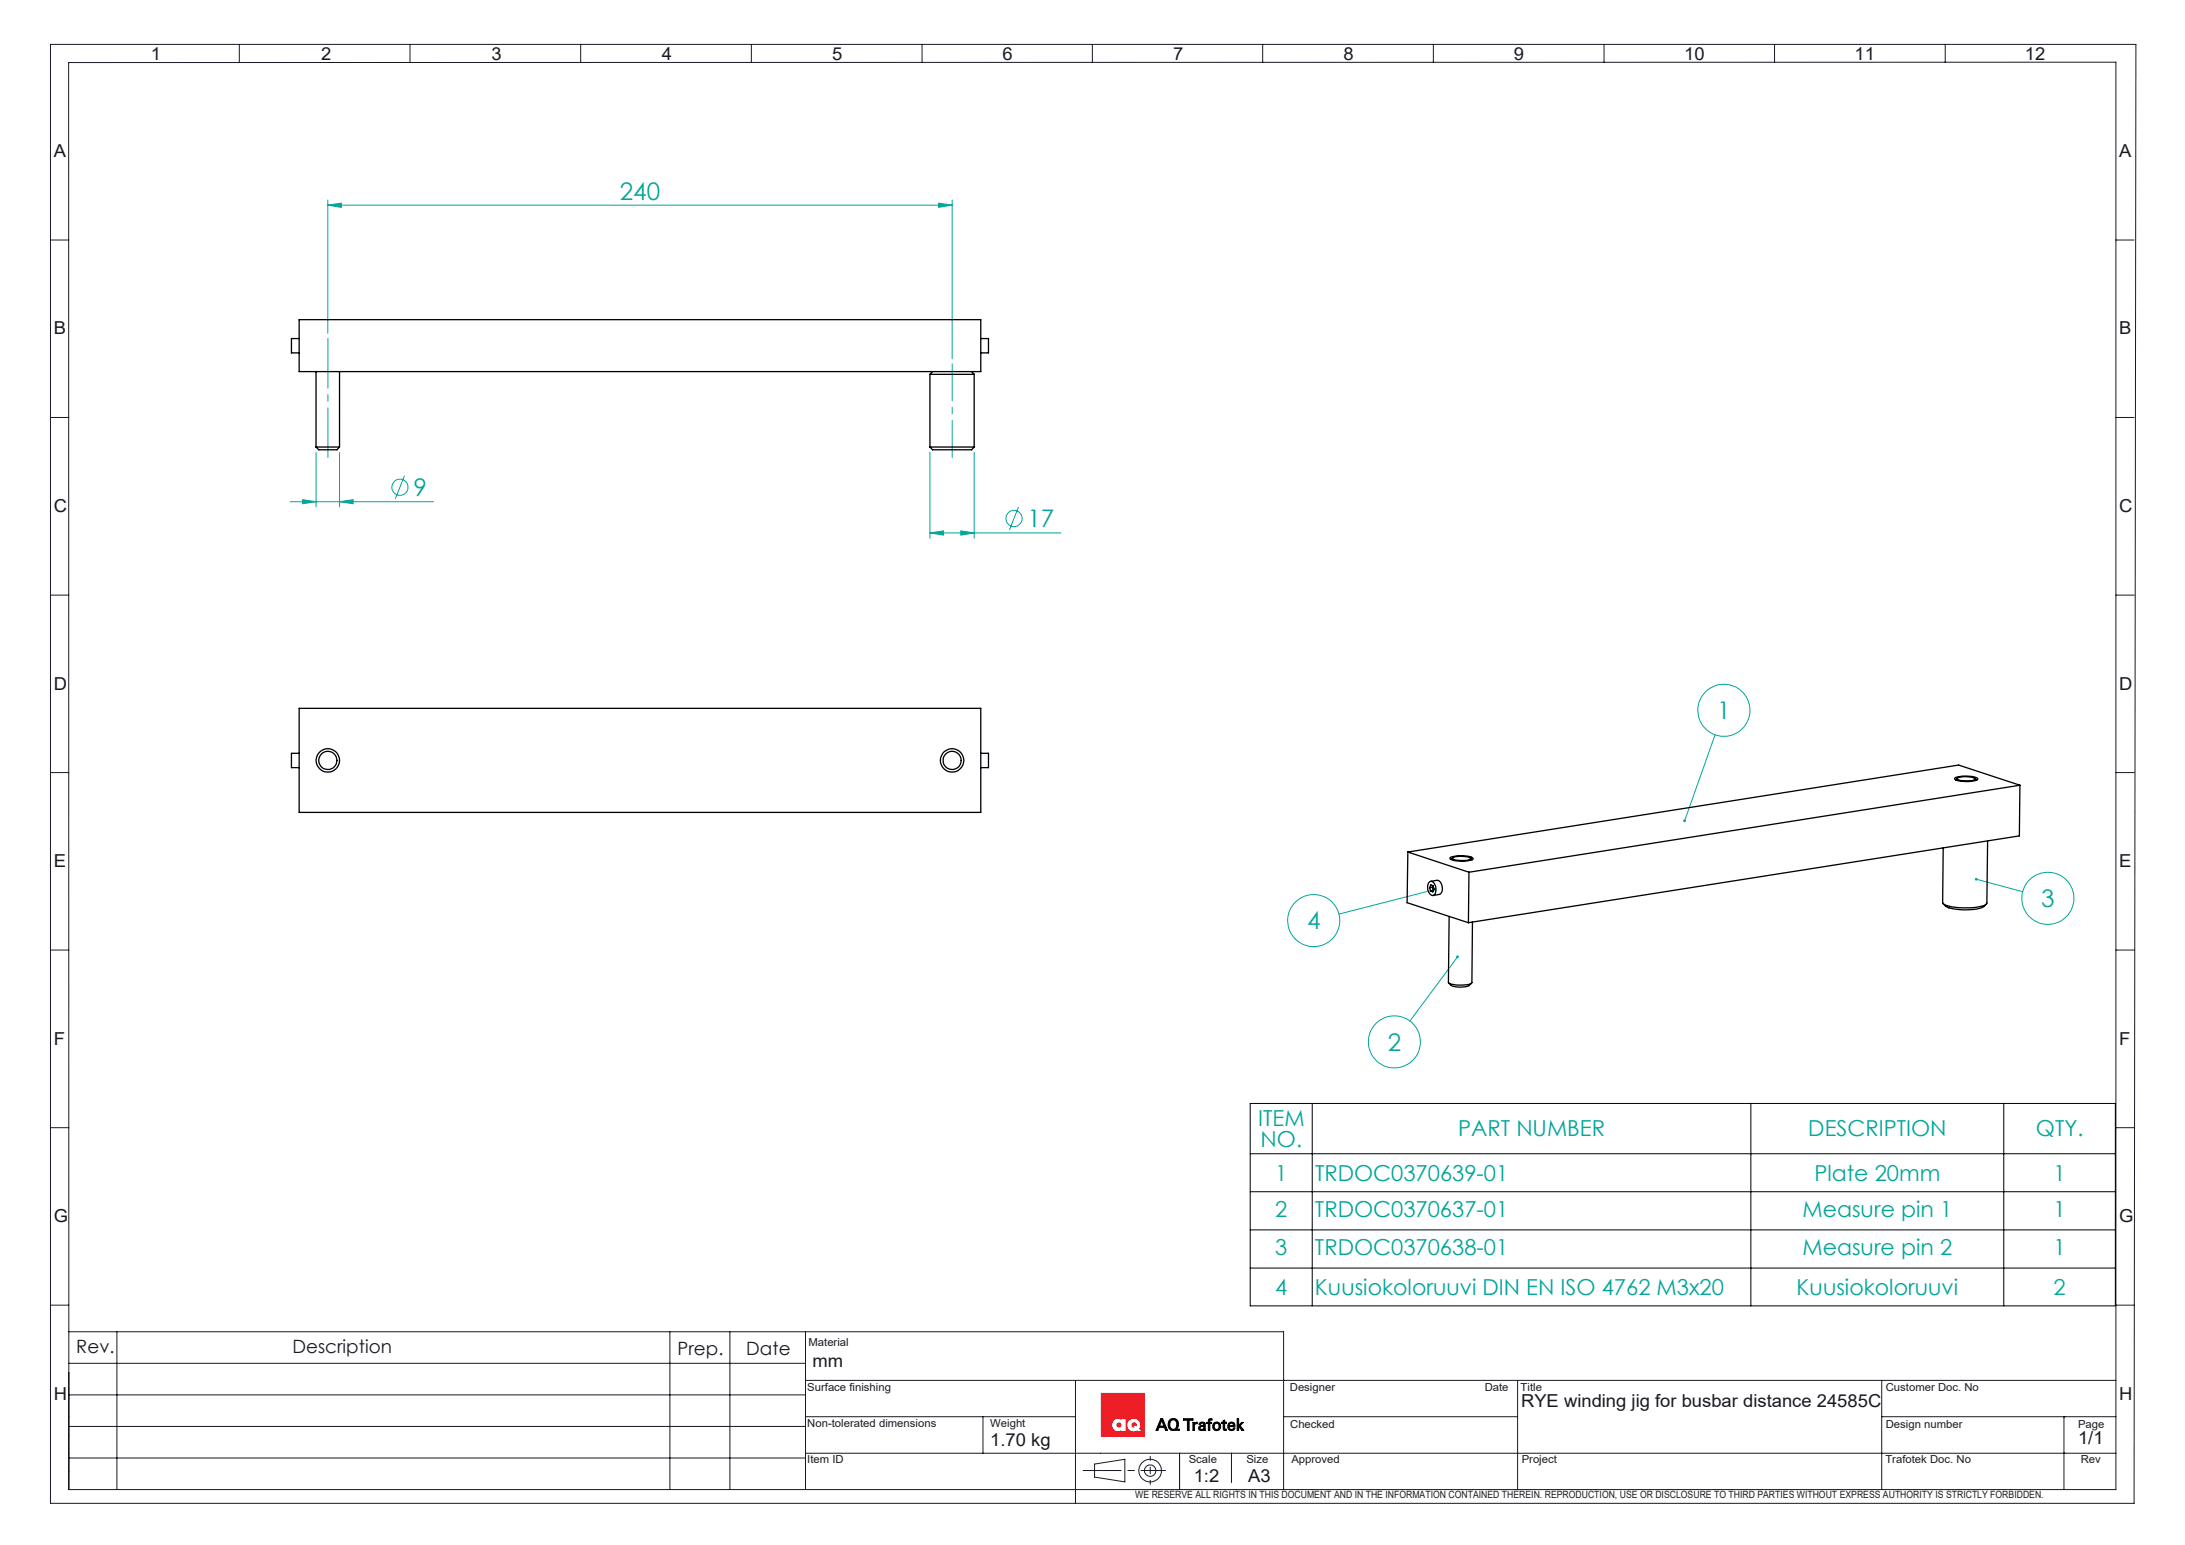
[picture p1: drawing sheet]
<svg xmlns="http://www.w3.org/2000/svg" width="420mm" height="297mm" viewBox="0 0 420 297" stroke-linecap="round" stroke-linejoin="round" font-family="sans-serif">
<g fill="none" stroke="#000" stroke-width=".19">
<path d="M223.1 272.7h.4l.9 2.3h-.4l-.2-.6h-1l-.2 .6h-.4zM223.3 273l.4 1.1h-.8zM224.8 273a1.05 1.05 0 0 1 1.3-.1 1.05 1.05 0 0 1 .4 1.3l-.4 .5h.6v.3h-.9a1.08 1.08 0 0 1-1.1-.4 1.08 1.08 0 0 1-.1-1.2zM225 273.2a.73 .73 0 0 1 1-.1 .73 .73 0 0 1 .2 1 .69 .69 0 0 1-.9 .6 .69 .69 0 0 1-.4-.9zM227.5 272.7h1.8v.3h-.7v2h-.4v-2h-.7zM229.3 273.4h.3v.3l.6-.3v.3h-.4l-.2 .2v1.1h-.3zM230.6 273.5l.6-.1 .4 .2 .1 1.4h-.3v-.3a.55 .55 0 0 1-.7 .3 .55 .55 0 0 1-.3-.8 .55 .55 0 0 1 .7-.2h.2a.29 .29 0 0 0-.2-.5 .29 .29 0 0 0-.3 .3h-.3zM230.7 274.4l.1-.1a.31 .31 0 0 1 .6 0 .32 .32 0 0 1-.4 .5l-.3-.2zM232.4 272.8l.6-.1v.3h-.4v.4h.3v.2h-.3v1.4h-.3v-1.4h-.3v-.2h.3zM233.3 273.6a.79 .79 0 0 1 1.2 .1 .79 .79 0 0 1-.3 1.2 .79 .79 0 0 1-1.1-.5v-.4zM233.6 273.7a.57 .57 0 0 1 .7 .4 .57 .57 0 0 1-.4 .7 .61 .61 0 0 1-.5-.5 .61 .61 0 0 1 .2-.6zM235.1 273.1l.3-.1v.4h.4v.2h-.4v1l.4 .1v.3h-.5l-.2-.3v-1.1h-.3v-.2h.3z"/>
<path d="M236.1 273.6a.71 .71 0 0 1 .9-.2 .71 .71 0 0 1 .4 .8h-1.1a.44 .44 0 0 0 .3 .6 .44 .44 0 0 0 .5-.3h.3a.75 .75 0 0 1-1.1 .4 .75 .75 0 0 1-.2-1.1zM236.4 273.8l.1-.2a.37 .37 0 0 1 .5 0 .37 .37 0 0 1 .1 .4h-.8zM237.8 272.7h.3v1.3l.6-.6h.3l-.6 .7 .7 .9h-.4l-.6-.9v.9h-.3z"/>
</g>
<g fill="none" stroke="#191924" stroke-width=".19">
<path d="M9.7 8.5h400.9l-.4 280.5h-400.5zM13.2 12h393.5v274.3h-393.5zM46 8.5v3.5M78.8 8.5v3.5M111.6 8.5v3.5M144.4 8.5v3.5M177.2 8.5v3.5M210 8.5v3.5M242.7 8.5v3.5M275.5 8.5v3.5M308.3 8.5v3.5M341.1 8.5v3.5"/>
<path d="M373.9 8.5v3.5M9.7 46.1h3.5M406.7 46.1h3.5M9.7 80.3h3.5M406.7 80.3h3.5M9.7 114.4h3.5M406.7 114.4h3.5M9.7 148.5h3.5M406.7 148.5h3.5M9.7 182.6h3.5M406.7 182.6h3.5M9.7 216.8h3.5"/>
<path d="M406.7 216.8h3.5M9.7 250.9h3.5M13.2 256h233.5v30.3M22.5 256v30.3M128.8 256v30.3M140.3 256v30.3M154.8 256v30.3M406.7 250.9h3.5M13.2 274.2h141.6M13.2 268.1h141.6M13.2 262.1h141.6M154.8 265.4h251.9"/>
<path d="M154.8 279.4h251.9M154.8 272.3h51.9M188.9 272.3v7.1M206.7 265.4v23.6M226.7 279.4v6.9M236.7 279.4v5.6M246.7 272.3h45M291.7 265.4v20.9M361.7 272.3h45M361.7 265.4v20.9M396.7 272.3h.1M396.7 279.4h.1"/>
<path d="M396.7 272.3v14M13.2 280.3h141.6M210.4 281.4l5.8-.9v4.4l-5.8-1z"/>
<circle cx="221.1" cy="282.7" r="1.1"/>
<circle cx="221.1" cy="282.7" r="2.17"/>
</g>
<g fill="none" stroke="#ed1c24" stroke-width=".19">
<path d="M211.7 267.9h8.3v8.2h-8.3zM217.6 273.6a.55 .55 0 0 1 .7-.1 .55 .55 0 0 1 .2 .7l-.2-.1h-.4l.2 .3a.53 .53 0 0 1-.5-.2 .53 .53 0 0 1 0-.6z"/>
<circle cx="215.1" cy="273.9" r=".49"/>
</g>
<path d="M214 273.3a1.06 1.06 0 0 1 1.5-.3v-.1h.8v2.2h-.8v-.3a1.1 1.1 0 0 1-1.4-.1 1.1 1.1 0 0 1-.1-1.4zM218.9 274.6a1.18 1.18 0 0 0-.5-1.8 1.18 1.18 0 0 0-1.6 1 1.18 1.18 0 0 0 1.3 1.3l.5-.1" fill="none" stroke="#fff" stroke-width=".19"/>
<path d="M208.2 282.7h15.8" fill="none" stroke="#191924" stroke-width=".19" stroke-dasharray="15.2 1.3 1.3 1.3" stroke-dashoffset="7.9"/>
<path d="M221.1 279.9v5.5" fill="none" stroke="#191924" stroke-width=".19" stroke-dasharray="15.2 1.3 1.3 1.3" stroke-dashoffset="14.4"/>
<path d="M218.9 274.6l.4 .5h-.6l-.1-.1" fill="none" stroke="#808080" stroke-width=".19"/>
<path d="M237.8 272.7v2.3h.3v-.9l.6 .9h.4l-.7-.9 .6-.7h-.3l-.6 .6v-1.3zM236.3 273.5a.82 .82 0 0 0-.2 1.2 .82 .82 0 0 0 1.2 0l.1-.2h-.3l-.3 .3h-.3l-.2-.6h1.1a.71 .71 0 0 0-.3-.7 .71 .71 0 0 0-.8 0zM236.4 273.7l.5-.1 .2 .4h-.8zM235.1 273.1v.3h-.3v.2h.3v1.2l.2 .2h.4l.1-.3h-.4v-1.1h.4v-.2h-.4v-.4zM233.5 273.8l.1-.2a.56 .56 0 0 1 .7 .6 .56 .56 0 0 1-.7 .5l-.2-.4zM233.3 273.6a.83 .83 0 0 0 .3 1.4 .83 .83 0 0 0 1.1-.9 .83 .83 0 0 0-1.2-.6zM232.3 272.8v.6h-.3v.2h.3v1.4h.3v-1.4h.3v-.2h-.3v-.3l.4-.1v-.3zM230.6 273.5l-.1 .3h.3l.1-.2h.4a.25 .25 0 0 1 0 .4 .25 .25 0 0 1-.3 0h-.1a.51 .51 0 0 0-.4 .8 .51 .51 0 0 0 .9-.1v.3h.3l-.1-1.4-.4-.2zM230.7 274.4l.7-.2-.1 .5-.4 .1a.26 .26 0 0 1-.2-.2 .26 .26 0 0 1 0-.2zM229.3 273.4v1.6h.3v-1l.2-.3h.4v-.3l-.4 .1-.2 .2v-.3zM227.5 272.7v.3h.7v2h.4v-2h.7v-.3zM225.1 273.1a.76 .76 0 0 1 .9 .1 .76 .76 0 0 1 .2 .9 .69 .69 0 0 1-.9 .6 .69 .69 0 0 1-.4-.9zM224.8 273a1.16 1.16 0 0 0-.3 1.2 1.16 1.16 0 0 0 1 .8h1.2v-.3h-.6a1.12 1.12 0 0 0 .3-1.5 1.12 1.12 0 0 0-1.4-.4zM223.3 273l.4 1.1h-.8zM223.1 272.7l-.9 2.3h.4l.2-.6h1l.2 .6h.4l-.9-2.3z" fill-rule="evenodd" fill="#000"/>
<path d="M214.2 273a1.07 1.07 0 0 1 1.3 0v-.1h.8v2.2h-.8v-.3a1.12 1.12 0 0 1-1.5-.2 1.12 1.12 0 0 1 .2-1.6zM211.7 267.9v8.2h8.3v-8.2zM217 273.2a1.2 1.2 0 0 1 1.6-.2 1.2 1.2 0 0 1 .3 1.6l.4 .5h-.6l-.1-.1a1.2 1.2 0 0 1-1.6-.2 1.2 1.2 0 0 1 0-1.6zM214.6 273.9a.5 .5 0 0 0 1 0 .5 .5 0 0 0-1 0zM217.6 273.5v.1a.51 .51 0 0 0 0 .6 .51 .51 0 0 0 .5 .2l-.2-.3h.4l.2 .1v-.3l-.1-.3a.5 .5 0 0 0-.8-.1z" fill-rule="evenodd" fill="#ed1c24"/>
<path d="M214.6 273.9a.5 .5 0 0 1 1 0 .5 .5 0 0 1-1 0zM214.2 273a1.12 1.12 0 0 0-.2 1.6 1.12 1.12 0 0 0 1.5 .2v.3h.8v-2.2h-.8v.1a1.03 1.03 0 0 0-1.3 0zM217.6 273.5h.1a.55 .55 0 0 1 .7 0 .55 .55 0 0 1 .1 .7l-.2-.1h-.4l.2 .3h-.3a.55 .55 0 0 1-.2-.9zM217 273.2a1.2 1.2 0 0 0 0 1.5 1.2 1.2 0 0 0 1.6 .3l.1 .1h.6l-.4-.5a1.2 1.2 0 0 0-.3-1.6 1.2 1.2 0 0 0-1.6 .2z" fill-rule="evenodd" fill="#fff"/>
<g fill="none" stroke="#00a599" stroke-width=".19">
<path d="M63 39.4l2.6-.4v.9zM63 38.4v25.7M63 39.4h120M180.4 39l2.6 .4-2.6 .5zM183 38.4v30.6M55.8 96.4h27.5M58.2 96.1l2.5 .3-2.5 .4zM60.7 87v10.4M65.3 96.4l2.6-.3v.7zM65.3 87v10.4M77.8 91.4l-1.8 4.5M178.8 87v16.5"/>
<path d="M187.3 87v16.5M195.8 97.4l-1.8 4.5M178.8 102.4l2.6-.3v.8zM178.8 102.4h25.1M184.7 102.1l2.6 .3-2.6 .5zM329.7 141.2l-5.9 16.6M275.8 171l-18.4 4.7M379.9 169l8.9 2.4M280.2 183.9l-9.2 12.4"/>
<circle cx="76.9" cy="93.7" r="1.56"/>
<circle cx="194.9" cy="99.7" r="1.56"/>
<circle cx="331.4" cy="136.5" r="5"/>
<circle cx="252.5" cy="177" r="5"/>
<circle cx="393.6" cy="172.7" r="5"/>
<circle cx="268" cy="200.3" r="5"/>
</g>
<path d="M240.3 212.1h166.3v38.9h-166.3zM252.2 212.1v38.9M336.5 212.1v38.9M385.2 212.1v38.9M240.3 229.1h166.3M240.3 236.4h166.3M240.3 221.8h166.3M240.3 243.8h166.3" fill="none" stroke="#000" stroke-width=".19"/>
<path d="M63 87.9v-22.8" fill="none" stroke="#00a599" stroke-width=".19" stroke-dasharray="15.2 1.3 1.3 1.3" stroke-dashoffset="5.7"/>
<path d="M183 87.9v-18" fill="none" stroke="#00a599" stroke-width=".19" stroke-dasharray="15.2 1.3 1.3 1.3" stroke-dashoffset="8.1"/>
<g fill="#00a599">
<path d="M323.6 157.6v.4l.2-.2-.1 .2a.27 .27 0 0 0 .4-.3 .27 .27 0 0 0-.5-.1zM379.6 168.9l.3 .1-.3-.1a.25 .25 0 0 0 .3 .4 .25 .25 0 0 0 .2-.4 .25 .25 0 0 0-.4-.1zM280 183.7a.26 .26 0 0 0-.1 .4 .26 .26 0 0 0 .4 0 .26 .26 0 0 0 0-.4l-.1 .2 .1-.2zM275.7 170.8a.27 .27 0 0 0 0 .4 .27 .27 0 0 0 .4-.3l-.3 .1 .3-.1-.1-.1z"/>
<path d="M63 39.4l2.6-.4v.9zM180.4 39l2.6 .4-2.6 .5zM178.8 102.4l2.6-.3v.8zM184.7 102.1l2.6 .3-2.6 .5z"/>
<path d="M58.2 96.1l2.5 .3-2.5 .4zM65.3 96.4l2.6-.3v.7z"/>
</g>
<g fill="none" stroke="#000" stroke-width=".25">
<path d="M57.5 65.1h-1.5v2.7h1.5M57.5 61.5h131v9.9h-131zM60.7 71.4v14.5M65.3 71.4v14.5M178.8 72h8.5M178.8 72v13.9M179.2 71.4l-.4 .6M186.8 71.4l.5 .6M187.3 72v13.9M188.5 65.1h1.5v2.7h-1.5M60.7 85.9h4.6M60.7 85.9l.6 .6h3.5l.5-.6"/>
<path d="M178.8 85.9h8.5M178.8 85.9l.4 .6h7.6l.5-.6M57.5 136.2h131v20h-131zM57.5 144.8h-1.5v2.8h1.5M188.5 144.8h1.5v2.8h-1.5M375.8 149.5a6.1 6.1 0 0 1 4.4 .1v.2a4.4 4.4 0 0 1-3.3 .4l-1-.3-.2-.2zM376.2 149.6a4.3 4.3 0 0 1 3.5 .1 1.44 1.44 0 0 1-1.6 .4l-1.3-.1-.5-.1zM376.2 149.6l-.3 .3M379.6 149.6l.4 .4M388.3 151l-105.9 16.7M388.3 151l-.1 9.7-105.9 16.7M388.3 151l-11.8-3.9-105.9 16.7"/>
<path d="M270.6 163.8l11.8 3.9M270.6 163.8l-.1 9.7 11.8 3.9M274.6 169.7a.68 .68 0 0 1 .8-.2 .68 .68 0 0 1 .4 .6l.2 .7a.88 .88 0 0 1-.8 1.3 1.86 1.86 0 0 1-.6-2.4zM274.8 170.6l.2 .7M275 169.4l1.2-.2a1.64 1.64 0 0 1 .8 2.5l-.4 .2-1.2 .3M275.3 170.6l.2 .6-.5 .1M275.3 170.6h-.5M275.4 170.2l.3 .7-.3 .5-.4-.1M275.4 170.2l-.4-.1-.2 .5M275.4 170.2l-.1 .4M278.6 176.2l-.2 12.6a3.6 3.6 0 0 0 2.7 .6l1.3-.2 .5-.3 .1-11.6M278.8 164.8a6.1 6.1 0 0 1 4.3 .2l.1 .1a2.78 2.78 0 0 1-2.4 .5l-1.7-.3-.4-.2z"/>
<path d="M279.2 164.9l-.3 .3M279.3 164.8a4.9 4.9 0 0 1 3.4 .2v.1a4.7 4.7 0 0 1-3.5 0zM282.4 167.7l-.1 9.7M282.6 165l.4 .3M373.5 173.7l.5 .5a10.5 10.5 0 0 0 6.4 .5 2.07 2.07 0 0 0 1.4-.9M382.1 161.6l-.2 12a1.54 1.54 0 0 1-1.5 .7 12.3 12.3 0 0 1-6.8-.5l-.2-.3 .1-10.5M278.5 188.9a2.78 2.78 0 0 0 2.8 .8l1.1-.2 .5-.5"/>
<circle cx="63" cy="146.2" r="1.76"/>
<circle cx="63" cy="146.2" r="2.25"/>
<circle cx="183" cy="146.2" r="1.75"/>
<circle cx="183" cy="146.2" r="2.25"/>
</g>
<g font-size="4.7" fill="#00a599">
<text x="119.1" y="38.4">240</text>
<text x="79.5" y="95.4">9</text>
<text x="197.5" y="101.4">17</text>
<text x="330.1" y="138.2">1</text>
<text x="251.2" y="178.6">4</text>
<text x="392.4" y="174.4">3</text>
<text x="266.7" y="202">2</text>
</g>
<g font-size="4.2" fill="#00a599">
<text x="241.8" y="216.4">ITEM</text>
<text x="242.3" y="220.5">NO.</text>
<text x="280.3" y="218.5">PART NUMBER</text>
<text x="347.6" y="218.5">DESCRIPTION</text>
<text x="391.3" y="218.5">QTY.</text>
<text x="245.1" y="226.9">1</text>
<text x="252.8" y="226.9">TRDOC0370639-01</text>
<text x="348.8" y="226.9">Plate 20mm</text>
<text x="394.7" y="226.9">1</text>
<text x="245.1" y="233.9">2</text>
<text x="252.8" y="233.9">TRDOC0370637-01</text>
<text x="346.5" y="233.9">Measure pin 1</text>
<text x="394.7" y="233.9">1</text>
<text x="245.1" y="241.2">3</text>
<text x="252.8" y="241.2">TRDOC0370638-01</text>
<text x="346.5" y="241.2">Measure pin 2</text>
<text x="394.7" y="241.2">1</text>
<text x="245.1" y="248.9">4</text>
<text x="252.8" y="248.9">Kuusiokoloruuvi DIN EN ISO 4762 M3x20</text>
<text x="345.3" y="248.9">Kuusiokoloruuvi</text>
<text x="394.7" y="248.9">2</text>
</g>
<g font-size="3.5" fill="#191924">
<text x="14.7" y="260">Rev.</text>
<text x="56.2" y="260">Description</text>
<text x="130.2" y="260.5">Prep.</text>
<text x="143.5" y="260.5">Date</text>
</g>
<g font-size="3.4" fill="#191924">
<text x="29" y="11.6">1</text>
<text x="61.7" y="11.6">2</text>
<text x="94.5" y="11.6">3</text>
<text x="127.2" y="11.6">4</text>
<text x="160" y="11.6">5</text>
<text x="192.7" y="11.6">6</text>
<text x="225.5" y="11.6">7</text>
<text x="258.2" y="11.6">8</text>
<text x="291" y="11.6">9</text>
<text x="323.7" y="11.6">10</text>
<text x="356.5" y="11.6">11</text>
<text x="389.2" y="11.6">12</text>
<text x="10.4" y="30.2">A</text>
<text x="407.4" y="30.2">A</text>
<text x="10.4" y="64.3">B</text>
<text x="407.4" y="64.3">B</text>
<text x="10.4" y="98.4">C</text>
<text x="407.4" y="98.4">C</text>
<text x="10.4" y="132.6">D</text>
<text x="407.4" y="132.6">D</text>
<text x="10.4" y="166.7">E</text>
<text x="407.4" y="166.7">E</text>
<text x="10.4" y="200.8">F</text>
<text x="407.4" y="200.8">F</text>
<text x="10.4" y="234.9">G</text>
<text x="407.4" y="234.9">G</text>
<text x="156.2" y="262.8">mm</text>
<text x="10.4" y="269.1">H</text>
<text x="407.4" y="269.1">H</text>
<text x="292.4" y="270.4">RYE winding jig for busbar distance 24585C</text>
<text x="190.3" y="277.9">1.70 kg</text>
<text x="399.4" y="277.5">1/1</text>
<text x="229.4" y="284.9">1:2</text>
<text x="239.9" y="284.9">A3</text>
</g>
<g font-size="2.1" fill="#191924">
<text x="155.4" y="258.7">Material</text>
<text x="155.2" y="267.4">Surface finishing</text>
<text x="247.9" y="267.3">Designer</text>
<text x="285.4" y="267.3">Date</text>
<text x="292.3" y="267.3">Title</text>
<text x="362.5" y="267.3">Customer Doc. No</text>
<text x="155.2" y="274.3">Non-tolerated dimensions</text>
<text x="190.3" y="274.3">Weight</text>
<text x="248" y="274.4">Checked</text>
<text x="362.5" y="274.4">Design number</text>
<text x="399.4" y="274.4">Page</text>
<text x="155.2" y="281.2">Item ID</text>
<text x="228.5" y="281.2">Scale</text>
<text x="239.6" y="281.2">Size</text>
<text x="248.2" y="281.2">Approved</text>
<text x="292.5" y="281.2">Project</text>
<text x="362.4" y="281.3">Trafotek Doc. No</text>
<text x="400" y="281.3">Rev</text>
</g>
<text font-size="1.9" fill="#191924" x="218.2" y="288">WE RESERVE ALL RIGHTS IN THIS DOCUMENT AND IN THE INFORMATION CONTAINED THEREIN. REPRODUCTION, USE OR DISCLOSURE TO THIRD PARTIES WITHOUT EXPRESS AUTHORITY IS STRICTLY FORBIDDEN.</text>
</svg>
